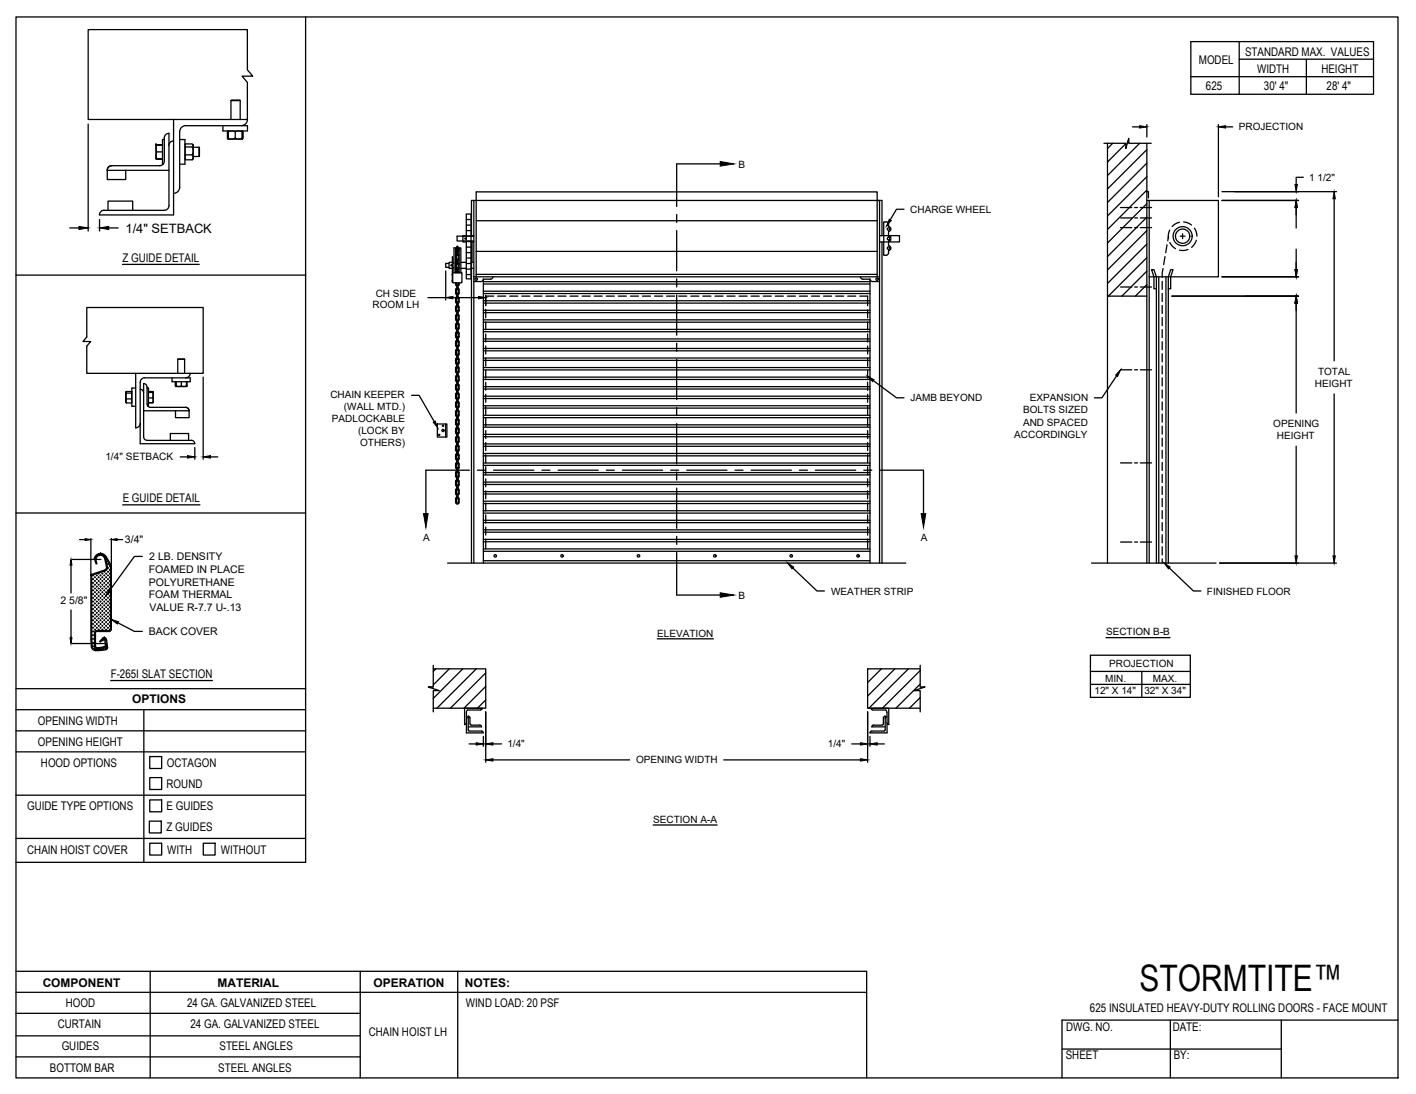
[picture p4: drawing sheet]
<svg xmlns="http://www.w3.org/2000/svg" width="279mm" height="216mm" viewBox="0 0 279 216" stroke-linecap="round" stroke-linejoin="round" font-family="sans-serif">
<!-- layer: CHAIN HOIST LH -->
<g fill="none" stroke="#000" stroke-width=".25">
<path d="M93.5 39.6v71.5M173.5 39.6v71.5M218.5 28.3v82.8M219.6 28.3l-1.1 1M222.1 28.3l-3.6 3.7M222.7 27.8l-.2 .2M224.9 28.3l-6.4 6.3M226.3 39.6h14.1v15h-13.6M226.3 37.8h.3v1.3M226.3 29.5l-7.8 7.8M226.3 32.2l-7.8 7.8M226.3 34.9l-7.8 7.7"/>
<path d="M226.3 37.5l-7.8 7.8M226.3 28.3v82.8M226.8 39.6v71.5M88.6 52h-.7v.8h.7M89 52.4h.1zM89.2 55.3v.3M89.2 54.1v.2M89.3 51.8h-.7v1.2h.7M89.3 53.8h1.8v1.9M89.3 51.7v-1v5v-2.7l.3-.1M89.3 55.7l.2 .1M89.3 51.7l.2 .2"/>
<path d="M89.5 55.8h1.5M89.5 51.9h.1M89.9 49.4l.3 .3M89.9 51.1l.3 .3M89.9 52.8l.3 .4M89.9 49.3h.2h-.2M89.9 55.8v.5l.3 .2M89.9 52.4h.2l.1 .6M90.1 55.8l.1 .5M90.2 48.8l-.3 .3M90.2 56.8a1.02 1.02 0 0 0 0 1.4M90.2 58.5a1.02 1.02 0 0 0 0 1.4"/>
<path d="M90.2 53.5l-.3 .3v-4.9h-.3v4.9M90.2 51.8l-.3 .3M90.2 50.1l-.3 .3M90.2 49v.6M90.2 57l-.1 .4h-.2h.2l.1 .6M90.2 58.7l-.1 .5h-.2h.2l.1 .5M90.2 53.7l-.1 .1M90.2 50.2l-.1 .5h-.2h.2l.1 .6M90.2 52l-.1 .4h-.2M90.2 56.2h.1M90.2 59.7h.1M90.2 52.1h.1"/>
<path d="M90.2 56.2v1l.1-.6h-.1h.1v-.4M90.2 59.7v.9l.1-.9M90.2 52.1v-1l.1 1M90.2 51.6h.1M90.2 53.8v-1l.1 .5h-.1h.1v.5M90.2 49.4l.1 .1v.4h-.1h.1l-.1 .5zM90.2 48.6l.1 .1-.1 .5zM90.2 57.9h.1v.4l-.1 .1h.1l-.1 .5zM90.3 49v.6M90.3 57v1M90.3 58.7v1M90.3 53.7l.1 .1"/>
<path d="M90.3 52v1M90.3 50.2v1.1M90.3 48.8l.3 .3M90.3 56.8l.3 .4v.8l-.3 .2M90.3 58.5l.3 .2v.9l-.3 .3M90.3 53.5l.3 .3M90.3 51.8l.3 .3M90.3 50.1l.3 .3M90.4 55.8l-.1 .5M90.6 49.4l-.3 .3M90.6 52.8l-.3 .4M90.6 51.1l-.3 .3"/>
<path d="M90.6 55.8v.5l-.3 .2M90.6 53.8v-4.9h.3v4.9M90.9 53h1.1M90.9 51.8h1.1M91.1 55.7l-.1 .1M91.9 47.1h.1M92 46.5h-.7v1.3h.7M92 42.2h.9v12.8h-.9zM92 47.7h.9M92 46.6h.9M92 54.2h.9M92 53.1h.9"/>
<path d="M92 52h.9M92 50.9h.9M92 49.8h.9M92 48.8h.9M92 45.5h.9M92 44.4h.9M92 43.3h.9M92.9 46.5h.6M92.9 47.8h.6M92.9 53h.6M92.9 51.8h.6M93 47.6v63.5"/>
<path d="M93.1 47.8v4M93.5 46.6h-3.3v1h3.3M93.5 54.6h80M94 54.6v-16.7h79.1v16.7M94 54.1h79.1M94 43.6h79.1M94 49.6h79.1M95.4 55.1l-.3 .4-.2 .1h-1.4M95.4 55.1v56M95.4 59.8h76.3M95.4 59.4h76.3M95.4 57.9h76.3"/>
<path d="M95.4 57.5h76.3M95.4 56h76.3M95.4 55.6h76.3M95.8 58.3v2M95.8 58.4h1.6M97.3 54.6l-.3 .4-.2 .1h-1.4M98.2 58.4h1.6M100.6 58.4h1.6M103 58.4h1.5M105.3 58.4h1.6M107.7 58.4h1.6M110.1 58.4h1.6"/>
<path d="M112.5 58.4h1.6M114.9 58.4h1.6M117.2 58.4h1.6M119.6 58.4h1.6M122 58.4h1.6M124.4 58.4h1.6M126.8 58.4h1.6M129.2 58.4h1.5M131.5 58.4h1.6M133.9 58.4h1.6M136.3 58.4h1.6M138.7 58.4h1.6"/>
<path d="M141.1 58.4h1.6M143.4 58.4h1.6M145.8 58.4h1.6M148.2 58.4h1.6M150.6 58.4h1.6M153 58.4h1.6M155.4 58.4h1.6M157.7 58.4h1.6M160.1 58.4h1.6M162.5 58.4h1.6M164.9 58.4h1.6M167.3 58.4h1.5"/>
<path d="M169.7 58.4h1.5v1.9M169.8 54.6l.2 .4 .3 .1M170.3 55.1h1.4M171.7 55.1v56M171.7 55.1v.2l.4 .3h1.4M173.5 46.5h4v1.3h-4M174 46.5v-6.9h-81v7M174 47.8v63.3M174.8 43.8l.5 .2v.7a.48 .48 0 0 1 .5 .5 .48 .48 0 0 1-.5 .5v.9M174.9 43.8h-.5v6.6l.7-.1 .2-.2v-.7a.48 .48 0 0 0 .5-.4 .48 .48 0 0 0-.5-.5v-.9M175.3 46.6a.48 .48 0 0 1 .5 .5 .48 .48 0 0 1-.5 .5M175.3 47.6h.5"/>
<path d="M175.3 46.6h.5M218.5 58.4h7.8M221.1 56.6h2.2M221.1 41h2.2M221.1 43h2.2M221.1 44.9h2.2M223.9 56.6h.6M223.9 41h.6M223.9 43h.6M223.9 44.9h.6M225 56.6h2.2M225 41h2.2"/>
<path d="M225 43h2.2M225 44.9h2.2M226.3 40.2l-7.8 7.8M226.3 42.9l-7.8 7.7M226.3 45.5l-7.8 7.8M226.3 48.2l-7.8 7.7M226.3 50.8l-7.6 7.6M226.3 53.5l-4.9 4.9M226.3 56.2l-2.3 2.2M228.2 57h-.5v-2.4l-.5-1.4h.5l.5 1.4v56.5M228.6 54.6v56.5M229.3 55.5v1.6"/>
<path d="M229.3 57.9v1.6M229.5 53l-.2 1.7M229.9 50.7l-.3 1.5M230.1 54.6v56.5M230.3 48.3l-.3 1.6M230.5 57h.5v-2.4l.5-1.4h-.5l-.5 1.4v56.5M230.6 46.6l-.2 .9M230.8 45.4l-.3 1 .1 .7M230.8 47.9l.5 .7 .6 .5M232.7 43.9l-.6 .2-.8 .6M232.9 46.6h.9M233.3 46.1v1"/>
<path d="M233.6 43.8l.8 .2 .7 .4M234.4 49.2l-.9 .2h-.8M235.7 45l.3 .7 .2 .9M236.1 47.4l-.3 .6-.7 .8M89.9 75l.3 .4M89.9 64.7l.3 .4M89.9 61.3l.3 .3M89.9 78.1h.2l.1 .6M89.9 72.6v.9l.3 .2M89.9 69.5h.2l.1 .6M89.9 62.3v.9l.3 .2M90.1 75l.1 .2"/>
<path d="M90.1 64.7l.1 .2M90.1 61.3l.1 .1M90.1 72.6v.3h-.2h.2l.1 .6M90.1 62.3v.3h-.2h.2l.1 .6M90.2 79.2a1.02 1.02 0 0 0 0 1.3M90.2 75.7l-.3 .2v.9l.3 .3M90.2 77.5l-.3 .3v.8l.3 .2M90.2 68.9l-.3 .3v.9l.3 .1M90.2 70.6l-.3 .2v.8l.3 .4M90.2 72.3l-.3 .3M90.2 74l-.3 .2v.9M90.2 67.1l-.3 .2v.9l.3 .3"/>
<path d="M90.2 65.4a1.02 1.02 0 0 0 0 1.4M90.2 63.7l-.3 .2v.8M90.2 62l-.3 .3M90.2 60.3l-.3 .1v.9M90.2 75.9l-.1 .4-.2 .1h.2l.1 .5M90.2 77.6l-.1 .5h-.2M90.2 79.4l-.1 .4h-.2h.2l.1 .6M90.2 69l-.1 .5h-.2M90.2 70.8l-.1 .4h-.2h.2l.1 .6M90.2 72.5l-.1 .1M90.2 74.2l-.1 .4h-.2l.2 .1v.4M90.2 65.6l-.1 .4h-.2h.2l.1 .6"/>
<path d="M90.2 67.3l-.1 .5h-.2h.2l.1 .5M90.2 63.9l-.1 .4h-.2h.2v.4M90.2 62.2l-.1 .1M90.2 60.4l-.1 .5h-.2h.2v.4M90.2 77.7h.1M90.2 70h.1M90.2 74.3h.1M90.2 73.4h.1M90.2 64h.1M90.2 77.3h.1v.4M90.2 77.3h.1l-.1-.5v.9M90.2 75.5h.1l-.1-.4v1l.1-.5h-.1"/>
<path d="M90.2 70v.9l.1-.5h-.1h.1v-.4M90.2 73.4v.9M90.2 73.8h.1h-.1M90.2 72.1h.1l-.1-.5v1l.1-.5h-.1M90.2 63.5h.1l-.1-.5v1M90.2 60.1h.1h-.1M90.2 63.5h.1v.5M90.2 78.5l.1 .1v.4h-.1h.1l-.1 .5zM90.2 68.2l.1 .1v.4h-.1h.1l-.1 .5zM90.2 64.8h.1v.4h-.1h.1l-.1 .5zM90.2 66.5h.1v.5h-.1h.1l-.1 .5zM90.2 61.3l.1 .1v.4h-.1h.1l-.1 .5z"/>
<path d="M90.3 75.9v1M90.3 79.4v1M90.3 77.6v1.1M90.3 69v1.1M90.3 70.8v1M90.3 74.2l.1 .9M90.3 72.5l.1 .1M90.3 65.6v1M90.3 67.3v1M90.3 63.9l.1 .8M90.3 62.2l.1 .1M90.3 60.4l.1 .9"/>
<path d="M90.3 75.7l.3 .4v.8l-.3 .2M90.3 79.2l.3 .2v.8l-.3 .3M90.3 77.5l.3 .1v.9l-.3 .3M90.3 68.9l.3 .3v.9l-.3 .1M90.3 70.6l.3 .3v.9l-.3 .2M90.3 74l.3 .2v.9M90.3 72.3l.3 .3M90.3 65.4l.3 .4v.8l-.3 .2M90.3 67.1l.3 .4v.8l-.3 .2M90.3 63.7l.3 .2v.8M90.3 62l.3 .3M90.3 60.3l.3 .1v.9"/>
<path d="M90.3 73.4v.9M90.4 75l-.1 .2M90.4 64.7l-.1 .2M90.4 61.3l-.1 .1M90.4 72.6l-.1 .9M90.4 62.3l-.1 .9M90.6 75l-.3 .4M90.6 64.7l-.3 .4M90.6 61.3l-.3 .3M90.6 72.6v.9l-.3 .2M90.6 62.3v.9l-.3 .2M95.4 73h76.3"/>
<path d="M95.4 78.7h76.3M95.4 78.2h76.3M95.4 76.8h76.3M95.4 76.3h76.3M95.4 74.9h76.3M95.4 74.4h76.3M95.4 72.5h76.3M95.4 71.1h76.3M95.4 70.7h76.3M95.4 69.2h76.3M95.4 68.8h76.3M95.4 67.4h76.3"/>
<path d="M95.4 66.9h76.3M95.4 65.5h76.3M95.4 65h76.3M95.4 63.6h76.3M95.4 63.1h76.3M95.4 61.7h76.3M95.4 61.2h76.3M95.8 61.2v1.5M95.8 63.5v1.6M95.8 65.9v1.6M95.8 68.3v1.6M95.8 70.7v1.6"/>
<path d="M95.8 73v1.6M95.8 75.4v1.6M95.8 77.8v1.6M171.2 61.2v1.5M171.2 63.5v1.6M171.2 65.9v1.6M171.2 68.3v1.6M171.2 70.7v1.6M171.2 73v1.6M171.2 75.4v1.6M171.2 77.8v1.6M221.1 73h2.2"/>
<path d="M223.9 73h.6M225 73h2.2M229.3 60.3v1.6M229.3 62.7v1.6M229.3 65v1.6M229.3 67.4v1.6M229.3 69.8v1.6M229.3 72.2v1.6M229.3 74.6v1.6M229.3 77v1.5M229.3 79.3v1.6M86.3 83.7h1.9v2.6h-1.9z"/>
<path d="M87.9 83.7v2.6M89.9 87.1l.3 .3M89.9 97.4l.3 .3M89.9 81.5h.2l.1 .6M89.9 83.2h.2l.1 .6M89.9 83v.8l.3 .2M89.9 86.4v.7M89.9 91.8h.2l.1 .6M89.9 98.4v.7a.35 .35 0 0 0 .3 .4 .35 .35 0 0 0 .4-.4v-.7M89.9 97h.2v.4M89.9 95.3h.2l.1 .5M89.9 96.7v.7"/>
<path d="M90.1 87.1l.1 .1M90.1 97.4l.1 .2M90.1 86.4v.3h-.2h.2v.4M90.1 83v.2h-.2M90.1 98.4v.3h-.2h.2v.4l.1 .2 .2-.2v-.7M90.1 96.7v.3h-.2M90.2 86.1l-.3 .3M90.2 84.3l-.3 .2v.9l.3 .3M90.2 80.9l-.3 .2v.8l.3 .4M90.2 82.6l-.3 .3M90.2 87.8l-.3 .2v.8l.3 .3M90.2 89.5l-.3 .3v.9l.3 .2"/>
<path d="M90.2 91.2l-.3 .4v.8l.3 .2M90.2 92.9a1.02 1.02 0 0 0 0 1.4M90.2 98.1l-.3 .3M90.2 96.4l-.3 .3M90.2 94.6l-.3 .4v.8l.3 .2M90.2 84.5l-.1 .4-.2 .1h.2l.1 .5M90.2 86.2l-.1 .2M90.2 82.8l-.1 .1M90.2 81.1l-.1 .4h-.2M90.2 87.9l-.1 .5h-.2h.2l.1 .6M90.2 89.7l-.1 .4h-.2h.2l.1 .6M90.2 91.4l-.1 .4h-.2"/>
<path d="M90.2 93.1l-.1 .5h-.2h.2l.1 .5M90.2 98.3l-.1 .1M90.2 96.5l-.1 .2M90.2 94.8l-.1 .5h-.2M90.2 85.5h.1M90.2 88h.1M90.2 91.5h.1M90.2 95.8h.1M90.2 85.5v.9l.1-.5h-.1M90.2 82.4h.1h-.1M90.2 88v-.4h.1h-.1v-.5l.1 .9M90.2 91h.1l-.1-.5v1"/>
<path d="M90.2 95.8v.9l.1-.5h-.1h.1v-.4M90.2 91h.1v.5M90.2 80.2l.1 .1v.4h-.1h.1l-.1 .5zM90.2 83.7h.1v.4l-.1 .1h.1l-.1 .5zM90.2 82h.1l-.1 1zM90.2 88.8l.1 .1v.4h-.1h.1l-.1 .5zM90.2 94l.1 .1-.1 .9v-.5h.1h-.1zM90.2 97.4l.1 .1v.4h-.1h.1l-.1 .5zM90.2 92.3l.1 .1v.3l-.1 .1h.1l-.1 .5zM90.3 84.5v1M90.3 86.2l.1 .2M90.3 82.8l.1 .1"/>
<path d="M90.3 81.1v1M90.3 87.9v1.1M90.3 91.4v1M90.3 89.7v1M90.3 96.5l.1 .2M90.3 98.3l.1 .1M90.3 94.8v1M90.3 93.1v1M90.3 84.3l.3 .4v.8l-.3 .2M90.3 86.1l.3 .3M90.3 82.6l.3 .3M90.3 80.9l.3 .2v.8l-.3 .4"/>
<path d="M90.3 87.8l.3 .3v.9l-.3 .1M90.3 91.2l.3 .2v.9l-.3 .3M90.3 89.5l.3 .2v.8l-.3 .4M90.3 96.4l.3 .3M90.3 98.1l.3 .3M90.3 94.6l.3 .2v.9l-.3 .3M90.3 92.9l.3 .2v.9l-.3 .3M90.3 85.5v.4h-.1M90.4 87.1l-.1 .1M90.4 97.4l-.1 .2M90.4 83l-.1 .8M90.4 86.4v.7"/>
<path d="M90.4 96.7v.7M90.6 87.1l-.3 .3M90.6 97.4l-.3 .3M90.6 83v.8l-.3 .2M90.6 86.4v.7M90.6 96.7v.7M95.4 91.4h76.3M95.4 99.4h76.3M95.4 98.9h76.3M95.4 97.5h76.3M95.4 97h76.3M95.4 95.6h76.3"/>
<path d="M95.4 95.1h76.3M95.4 93.7h76.3M95.4 93.3h76.3M95.4 91.8h76.3M95.4 90h76.3M95.4 89.5h76.3M95.4 88.1h76.3M95.4 87.6h76.3M95.4 86.2h76.3M95.4 85.7h76.3M95.4 84.3h76.3M95.4 83.8h76.3"/>
<path d="M95.4 82.4h76.3M95.4 82h76.3M95.4 80.5h76.3M95.4 80.1h76.3M95.8 80.2v1.6M95.8 82.6v1.6M95.8 85v1.6M95.8 87.3v1.6M95.8 89.7v1.6M95.8 92.1v1.6M95.8 94.5v1.6M95.8 96.9v1.5"/>
<path d="M95.8 99.3v1.5M171.2 80.2v1.6M171.2 82.6v1.6M171.2 85v1.6M171.2 87.3v1.6M171.2 89.7v1.6M171.2 92.1v1.6M171.2 94.5v1.6M171.2 96.9v1.5M171.2 99.3v1.5M221.1 91.4h2.2M223.9 91.4h.6"/>
<path d="M225 91.4h2.2M229.3 81.7v1.6M229.3 84.1v1.6M229.3 86.5v1.6M229.3 88.9v1.5M229.3 91.2v1.6M229.3 93.6v1.6M229.3 96v1.6M229.3 98.4v1.6M88.3 111.1h90.4M95.4 110.7h76.3M95.4 108.8h76.3"/>
<path d="M95.4 108.3h76.3M95.4 106.9h76.3M95.4 106.4h76.3M95.4 105h76.3M95.4 104.6h76.3M95.4 103.1h76.3M95.4 102.7h76.3M95.4 101.3h76.3M95.4 100.8h76.3M95.8 101.6v1.6M95.8 104v1.6M95.8 106.4v1.9"/>
<path d="M171.2 101.6v1.6M171.2 104v1.6M171.2 106.4v1.9M221.1 107h2.2M223.9 107h.6M225 107h2.2M229.3 100.8v1.6M229.3 103.1v1.6M229.3 105.5v1.6M229.3 107.9v1.6M229.3 110.3v.8M85.1 135.6l-.2 .1"/>
<path d="M85.5 132h10.3v7.8h-10.3M85.5 131.3v4.3h-1l2.2 .7h-1.2v4.2M86 132l-.5 .5M88.6 132l-3.1 3.2M91.3 132l-5.8 5.8M94 132l-7.8 7.8M95.2 139.8l-.4 .3M95.2 139.8h-3.5v3.2l.3-.4M95.8 132.8l-6.9 7M95.8 135.5l-4.3 4.3M95.8 138.1l-1.6 1.7M171.2 132h.1"/>
<path d="M173.9 132l-2.7 2.7M176.6 132l-5.4 5.4M179.2 132l-7.7 7.8M181.6 132h-10.4v7.8h10.4M181.6 131.3v4.3h.9l-2.1 .7h1.2v4.2M181.6 132.3l-7.5 7.5M181.6 135l-4.8 4.8M181.6 137.7l-2.1 2.1M92 141.4l.4 .4M92 140.6v4h3.4l-.4-.3h-2.4M92.4 143.4h2.6l-.2-.3-2-.1-.1-1.3-.3-.4v2.7l.2 .3M94.8 140.1h-2.6l-.2 .5"/>
<path d="M172.2 140.1l-.3-.3h3.5v3.2l-.4-.4M172.2 140.1h2.6l.1 .2 .1 4.3h-3.3l.3-.3 2.6-.1 .1-2.9-.4 .4-.1 1.3-1.8 .1M172.4 143.1l-.4 .3h2.7M175 141.4l-.3 .4"/>
<circle cx="89.1" cy="52.4" r=".1"/>
<circle cx="91.8" cy="47.1" r=".1"/>
<circle cx="93.9" cy="55.1" r=".24"/>
<circle cx="173.1" cy="55.1" r=".24"/>
<circle cx="175.3" cy="49" r=".24"/>
<circle cx="175.3" cy="45.2" r=".24"/>
<circle cx="175.3" cy="47.1" r=".24"/>
<circle cx="233.3" cy="46.6" r="1.88"/>
<circle cx="233.4" cy="46.6" r="1.41"/>
<circle cx="86.6" cy="85.8" r=".12"/>
<circle cx="87.4" cy="84" r=".12"/>
<circle cx="87.4" cy="85" r=".22"/>
<circle cx="97.7" cy="109.7" r=".24"/>
<circle cx="110.9" cy="109.7" r=".24"/>
<circle cx="126" cy="109.7" r=".24"/>
<circle cx="141" cy="109.7" r=".24"/>
<circle cx="156.1" cy="109.7" r=".24"/>
<circle cx="169.3" cy="109.7" r=".24"/>
</g>
<!-- layer: ANNOTATIONS -->
<g fill="none" stroke="#000" stroke-width=".25">
<path d="M17.4 24.5v21.1M223.5 25h1.4M226.3 24.6v2.4M240.4 24.6v14.2M241.1 39.6h15.1M241.1 37.8h22.6M241.8 25h1.4M257.2 35h-1.4v1.4M263.2 39.2v32M13.8 45h1.8M19.6 43.3v2.3M21.5 45h1.8"/>
<path d="M84.4 58.7h3.5M87.9 53.5v5.7M89.4 58.7h5M178.4 41.3h-1.5l-1.2 2.1M231.2 58.4h25M241.1 54.6h15.1M255.8 41v4M255.8 49.2v4M255.8 59.9v21.6M40.1 74.4v16.2M81.2 78h1.5l3 5.2M172.3 75.1l4.6 3.4h1.5"/>
<path d="M220.3 74.2l-2.9 4.3h-1.5M263.2 77.7v32M35.6 90.2h1.4M38.4 88.3v2.3M41.5 90.2h1.5M255.8 88.1v21.6M14 111.5v5.5M14.2 110.4h5.7M15.7 106.5h1.1M17.9 106.3v7.2M22 106.3v5.5M23.1 106.5h1.1"/>
<path d="M28.1 109.8h-1.6l-4.8 6.6M156.4 112.1l4.8 4.5h1.5M230.7 112.1l4.8 4.5h1.5M240.6 111.1h23.1M14 120.4v5.5M14.2 127h6.5M23.3 122.9l3.2 1.7h1.6M129.7 126.1h11.1M215.2 129.3h19.7v8.3h-19.7zM215.2 132.5h19.7M215.2 135.1h19.7M218.2 125.8h12.7"/>
<path d="M225.3 132.5v5.1M92.6 146.8h1.4M95.4 145.3v2M95.8 140.5v9.9M97.3 146.8h1.7M97.3 150h26.9M142.8 150h27M168.1 146.8h1.7M171.2 140.5v9.9M171.7 145.3v2M173.1 146.8h1.4M128.9 162.8h12.6"/>
</g>
<g fill="#000" stroke="#000" stroke-width=".2">
<path d="M224.9 24.8l1.4 .2-1.4 .3zM240.4 25l1.4-.2v.5zM255.5 36.4h.5l-.2 1.4zM263.2 37.8l.3 1.4h-.5zM15.6 44.7l1.8 .3-1.8 .3zM19.6 45l1.9-.3v.6zM87.9 58.7l1.5-.2v.5zM94.4 58.5l1.4 .2-1.4 .3zM175.5 43.3l.4 .2-1 1.1zM255.8 58.4l.2 1.5h-.5zM255.5 53.2h.5l-.2 1.4zM255.8 39.6l.2 1.4h-.5z"/>
<path d="M171.2 74.3l1.3 .6-.3 .4zM221.1 73l-.6 1.3-.4-.3zM37 89.9l1.4 .3-1.4 .2zM40.1 90.2l1.4-.3v.5zM85.5 83.3l.4-.2 .5 1.3zM14 110.4l.2 1.1h-.4zM16.8 106.3l1.1 .2-1.1 .2zM21.5 116.3l.4 .3-1.1 1zM22 106.5l1.1-.2v.4zM155.4 111.1l1.2 .8-.3 .3zM229.7 111.1l1.2 .8-.4 .3zM255.5 109.7h.5l-.2 1.4z"/>
<path d="M263 109.7h.5l-.3 1.4zM13.8 125.9h.4l-.2 1.1zM21.9 122.2l1.5 .5-.2 .4zM94 146.6l1.4 .2-1.4 .2zM95.8 146.8l1.5-.2v.4zM95.8 150l1.5-.3v.5zM169.8 146.6l1.4 .2-1.4 .2zM169.8 149.7l1.4 .3-1.4 .2zM171.7 146.8l1.4-.2v.4z"/>
</g>
<!-- layer: 0 -->
<path d="M257.8 11.7v6.9M215.4 111.1h24.5" fill="none" stroke="#000" stroke-width=".25"/>
<!-- layer: CHAIN HOIST LH -->
<path d="M95.8 61.2h.1" fill="none" stroke="#000" stroke-width=".2"/>
<!-- layer: SECTION CUTS -->
<g fill="none" stroke="#000" stroke-width=".25">
<path d="M142.1 32.3h-8.6v8.4M133.5 42.3v1.6M133.5 45.5v7.9M133.5 55v1.6M133.5 58.2v7.9M133.5 67.7v1.6M133.5 70.9v7.9M92.6 92.8h-8.6v8.6M94.2 92.8h1.6M97.4 92.8h7.9M106.9 92.8h1.6M110.1 92.8h7.9"/>
<path d="M119.6 92.8h1.6M122.8 92.8h7.9M132.3 92.8h1.6M133.5 80.4v1.6M133.5 83.6v8M133.5 93.2v1.5M133.5 96.3v8M135.5 92.8h7.9M145 92.8h1.6M148.2 92.8h7.9M157.7 92.8h1.6M160.9 92.8h7.9"/>
<path d="M170.4 92.8h1.6M173.6 92.8h8.6v8.6M133.5 105.9v1.5M133.5 109v8.4h8.6"/>
</g>
<path d="M142.1 31.9l2.7 .4-2.7 .5zM83.6 101.4h.9l-.5 2.7zM142.1 117l2.7 .4-2.7 .5zM181.8 101.4h.9l-.5 2.7z" fill="#000" stroke="#000" stroke-width=".2"/>
<!-- layer: CHAIN HOIST RH -->
<path d="M217.8 28.3h4.3v1l.6-2v1h4.5" fill="none" stroke="#000" stroke-width=".25"/>
<!-- layer: DETAILS -->
<g fill="none" stroke="#000" stroke-width=".25">
<path d="M45.6 19.9l.1-.2h1.6l.1 .2v3.7M45.6 19.9v3.7M45.6 19.9h1.8M22.1 32.7a.92 .92 0 0 0-1 .9h12.2M24.8 33.6v1.8h-3.6v-1.9a.88 .88 0 0 1 .9-.8h9.4a.92 .92 0 0 0 .9-.9v-4.6a.89 .89 0 0 1 .9-.9v14.3a.92 .92 0 0 1-.9 .9h-11.8M30.8 31.3h.1M30.8 28.6h.1M30.8 31.3h1.3M30.9 31.3h1.2M30.9 31.3l1.2 .1M30.9 28.6h-.1v2.7h.1M30.9 28.6h1.2"/>
<path d="M32.1 28.6h-1.3M32.1 30h-1.2l-.1 .6 .1 .7h1.2M32.1 28.6h-1.2l-.1 .7 .1 .7M32.4 27.5h-.3v4.9h.1M34.2 27.8a.92 .92 0 0 0-.9 .9M34.2 23.6v18.8h-14.6a.92 .92 0 0 1 .9-.9M35.5 27.5h1v4.9h-1M36.5 31.3h.1M36.5 28.6h.1M36.5 29h1.4l.2 .8-.2 .8h-1.4M36.7 24.8a1.22 1.22 0 0 0-1.2 1.2v10.9a1.22 1.22 0 0 1-1.3 1.3M36.7 24.8h12.1v1h-4.8v-1"/>
<path d="M37.9 29l.2-.3-.2-.3h-1.4v3.1h1.4l.2-.4-.2-.5M38 28.5l.1 .1v2.7l-.2 .2M38.1 29.1h1.2M38.1 30.9h1.2M39.3 29.1v1.8M44.9 27.3l.1 .1M45 27.3v.1M45 25.9l-.1 .1v1.3M45 25.8l-.1 .2M45 26l.7-.2 .7 .2v1.3l-.7 .2-.7-.2zM45 25.8v1.5M45 27.3v.2h2.8"/>
<path d="M45 26h-.1l.1 1.3M46.4 26l.7-.2 .7 .2M46.4 27.3l.7 .2 .7-.2v-1.5v1.7M47.8 27.3v.2M47.8 25.9l.1 .1-.1 1.4M48.8 23.6v-7.3l-1-1.3h2.1l-1.1-1.2v-8h-31.4v17.8h31.4a1.22 1.22 0 0 1-1.2 1.2M21.3 41.5v-1.8h4.9v1.8M17.1 60.7h23v13h-23v-5.4l.8-.9h-1.5l.7-.9zM24.8 77.8h.1M24.8 79h.1M24.8 77.3v2.1l.2 .1M25 77.6l-.2-.2 .2-.1h1v2.2h-1l-.2-.4 .2-.4"/>
<path d="M26 77.6h-1l-.2 .5 .2 .6h1M26 79.4h.1M26 77.4h.1M26.8 73.7v10.7a.9 .9 0 0 0 .9-.9M26.8 76.6h-.8v3.6h.8M27.7 76.8a.67 .67 0 0 1 .6 .7M27.7 75.5v12.1h10.7a.67 .67 0 0 0-.6-.7M28.3 75.7a.7 .7 0 0 1 .7 .7v3.3a.67 .67 0 0 0 .7 .7h6.9a.67 .67 0 0 1 .7 .7h-9M28.3 75.7v10.5a.67 .67 0 0 0 .7 .7M28.6 74.5a.9 .9 0 0 0-.9 .9M28.6 74.6h8.9v.7h-3.5v-.7M29 76.6h.3v3.6h-.1"/>
<path d="M29.3 77.4h.8l.1 .6-.1 .5h-.8M29.3 77.3l.9 .1M30.1 78.5v1h-.8M30.2 79.4l-.9 .1M30.2 77.4h-.1M30.2 77.4l-.1 2.1M30.2 79.4l-.1 .1M34.6 75.3v.9l.1 .1M34.6 76.2l.1 .1M34.7 75.3v1M34.8 75.3v.9l.5 .1 .5-.1v-.9M34.8 76.2l-.1 .1h2"/>
<path d="M35.1 70.9v2.8M35.1 70.9h1.3M36.4 70.9v2.8M36.8 75.3v.9l-.5 .1-.5-.1M36.8 76.2l-.1 .1M36.9 75.3v.9h-.1M36.9 76.2l-.2 .1M37.5 73.7a.9 .9 0 0 1-.9 .9M29 86.9h8.8M33.6 86.9v-1.3h3.6v1.3M36.6 80.4a.65 .65 0 0 1 .7 .6v1.4h-2.7v-1.3M18.1 113.3l-.2 .3 .1 14"/>
<path d="M18.2 113.5v14.1a.79 .79 0 0 0 1 .6l1.7-.2M18.3 118.7h.2M18.3 118h.2M18.3 117.2h.2M18.3 116.5h.2M18.3 115.8h.2M18.3 115h.2M18.3 114.3h.2M18.3 119.5h.2M18.3 113.6h.2M18.4 113.5v.1M18.4 114.2v.2"/>
<path d="M18.4 114.9v.2M18.4 115.7v.2M18.4 116.4v.2M18.4 117.2v.1M18.4 117.9v.2M18.4 118.6v.2M18.4 119.4v.1M18.6 119.1h.2M18.6 118.3h.2M18.6 117.6h.2M18.6 116.9h.2M18.6 116.1h.2"/>
<path d="M18.6 115.4h.2M18.6 114.7h.2M18.6 113.9h.2M18.6 119.8h.2M18.7 113.8v.2M18.7 114.6v.2M18.7 115.3v.2M18.7 116.1v.1M18.7 116.8v.2M18.7 117.5v.2M18.7 118.3v.1M18.7 119v.2"/>
<path d="M18.7 119.7v.2M18.8 110.4l-.2-.1a1.27 1.27 0 0 1 1-1.1 1.27 1.27 0 0 1 1.4 .7l1 1.9-.1 12.4-.3 .4M19 118.7h.2M19 118h.2M19 117.2h.2M19 116.5h.2M19 115.8h.2M19 115h.2M19 114.3h.2M19 119.5h.2M19 113.6h.2M19.1 113.5v.1"/>
<path d="M19.1 114.2v.2M19.1 114.9v.2M19.1 115.7v.2M19.1 116.4v.2M19.1 117.2v.1M19.1 117.9v.2M19.1 118.6v.2M19.1 119.4v.1M19.4 119.1h.2M19.4 118.3h.2M19.4 117.6h.2M19.4 116.9h.2"/>
<path d="M19.4 116.1h.2M19.4 115.4h.2M19.4 114.7h.2M19.4 113.9h.2M19.4 113.2h.2M19.4 119.8h.2M19.5 113.1v.2M19.5 113.8v.2M19.5 114.6v.2M19.5 115.3v.2M19.5 116.1v.1M19.5 116.8v.2"/>
<path d="M19.5 117.5v.2M19.5 118.3v.1M19.5 119v.2M19.5 119.7v.2M19.7 118.7h.2M19.7 118h.2M19.7 117.2h.2M19.7 116.5h.2M19.7 115.8h.2M19.7 115h.2M19.7 114.3h.2M19.7 119.5h.2"/>
<path d="M19.7 113.6h.2M19.8 113.5v.1M19.8 114.2v.2M19.8 114.9v.2M19.8 115.7v.2M19.8 116.4v.2M19.8 117.2v.1M19.8 117.9v.2M19.8 118.6v.2M19.8 119.4v.1M20.1 119.1h.2M20.1 118.3h.2"/>
<path d="M20.1 117.6h.2M20.1 116.9h.2M20.1 116.1h.2M20.1 115.4h.2M20.1 114.7h.2M20.1 113.9h.2M20.1 113.2h.2M20.1 119.8h.2M20.2 113.1v.2M20.2 113.8v.2M20.2 114.6v.2M20.2 115.3v.2"/>
<path d="M20.2 116.1v.1M20.2 116.8v.2M20.2 117.5v.2M20.2 118.3v.1M20.2 119v.2M20.2 119.7v.2M20.2 109.5l.6 .5M20.5 118.7h.2M20.5 118h.2M20.5 117.2h.2M20.5 116.5h.2M20.5 115.8h.2"/>
<path d="M20.5 115h.2M20.5 114.3h.2M20.5 112.8h.2M20.5 119.5h.2M20.5 113.6h.2M20.6 112.7v.2M20.6 113.5v.1M20.6 114.2v.2M20.6 114.9v.2M20.6 115.7v.2M20.6 116.4v.2M20.6 117.2v.1"/>
<path d="M20.6 117.9v.2M20.6 118.6v.2M20.6 119.4v.1M20.7 112.6l-2.5 .9M20.8 110l.9 1.6M20.8 110.2a1.06 1.06 0 0 0-1.3-.8 1.06 1.06 0 0 0-.7 1.4l.2 .5h.1a.97 .97 0 0 1-.1-1.3 .97 .97 0 0 1 1.3-.3l.4 .6 .3 1.6M20.8 110.3l.4 1.6M20.8 119.1h.2M20.8 118.3h.2M20.8 117.6h.2M20.8 116.9h.2M20.8 116.1h.2"/>
<path d="M20.8 115.4h.2M20.8 114.7h.2M20.8 113.9h.2M20.8 113.2h.2M20.8 119.8h.2M20.9 112.5h.1M20.9 110.2v.1M20.9 113.1v.2M20.9 113.8v.2M20.9 114.6v.2M20.9 115.3v.2M20.9 116.1v.1"/>
<path d="M20.9 116.8v.2M20.9 117.5v.2M20.9 118.3v.1M20.9 119v.2M20.9 119.7v.2M21 111.9l-.1 .4-.2 .2-2.6 .8M21 110.8h.2M21 112.5h.1M21.1 110.7v.2M21.2 111.9a.67 .67 0 0 1-.5 .7M21.2 118.7h.2M21.2 118h.2"/>
<path d="M21.2 117.2h.2M21.2 116.5h.2M21.2 115.8h.2M21.2 115h.2M21.2 114.3h.2M21.2 112.8h.2M21.2 112.1h.2M21.2 111.3h.2M21.2 119.5h.2M21.2 113.6h.2M21.3 111.3v.1M21.3 112v.2"/>
<path d="M21.3 112.7v.2M21.3 113.5v.1M21.3 114.2v.2M21.3 114.9v.2M21.3 115.7v.2M21.3 116.4v.2M21.3 117.2v.1M21.3 117.9v.2M21.3 118.6v.2M21.3 119.4v.1M21.6 119.1h.2M21.6 118.3h.2"/>
<path d="M21.6 117.6h.2M21.6 116.9h.2M21.6 116.1h.2M21.6 115.4h.2M21.6 114.7h.2M21.6 113.9h.2M21.6 113.2h.2M21.6 112.5h.2M21.6 111.7h.2M21.6 119.8h.2M21.7 111.6v.2M21.7 112.4v.1"/>
<path d="M21.7 113.1v.2M21.7 113.8v.2M21.7 114.6v.2M21.7 115.3v.2M21.7 116.1v.1M21.7 116.8v.2M21.7 117.5v.2M21.7 118.3v.1M21.7 119v.2M21.7 119.7v.2M21.7 111.5l.1 .3v12.4l-.2 .2M18 127.6a.97 .97 0 0 0 1.3 .8l.8-.1a.89 .89 0 0 0 1.1-.5"/>
<path d="M18.3 124.6h.2M18.3 120.2h.2M18.3 120.9h.2M18.3 121.7h.2M18.3 122.4h.2M18.3 123.1h.2M18.3 123.9h.2M18.3 125.3h.2M18.3 126.1h.2M18.3 126.8h.2M18.3 127.6h.2M18.4 120.1v.2"/>
<path d="M18.4 120.8v.2M18.4 121.6v.2M18.4 122.3v.2M18.4 123v.2M18.4 123.8v.2M18.4 124.5v.2M18.4 125.3v.2M18.4 126v.2M18.4 126.7v.2M18.4 127.5v.2M18.6 120.6h.2M18.6 121.3h.2"/>
<path d="M18.6 122h.2M18.6 122.8h.2M18.6 123.5h.2M18.6 124.2h.2M18.6 125h.1M18.6 125.7h.1M18.6 126.4h.1M18.6 127.2h.1M18.6 127.9h.2M18.7 120.5v.2M18.7 121.2v.2M18.7 121.9v.2"/>
<path d="M18.7 122.7v.2M18.7 123.4v.2M18.7 124.2v.1M18.7 127.8v.2M19 120.2h.2M19 120.9h.2M19 121.7h.2M19 122.4h.2M19 123.1h.2M19 123.9h.2M19.1 120.1v.2M19.1 120.8v.2"/>
<path d="M19.1 121.6v.2M19.1 122.3v.2M19.1 123v.2M19.1 123.8v.2M19.1 128.1h.2M19.2 128v.2M19.4 120.6h.2M19.4 121.3h.2M19.4 122h.2M19.4 122.8h.2M19.4 123.5h.2M19.4 124.2h.2"/>
<path d="M19.5 120.5v.2M19.5 121.2v.2M19.5 121.9v.2M19.5 122.7v.2M19.5 123.4v.2M19.5 124.2v.1M19.7 120.2h.2M19.7 120.9h.2M19.7 121.7h.2M19.7 122.4h.2M19.7 123.1h.2M19.7 123.9h.2"/>
<path d="M19.8 120.1v.2M19.8 120.8v.2M19.8 121.6v.2M19.8 122.3v.2M19.8 123v.2M19.8 123.8v.2M19.9 128.1h.1M20 128v.2M20.1 120.6h.2M20.1 121.3h.2M20.1 122h.2M20.1 122.8h.2"/>
<path d="M20.1 123.5h.2M20.1 124.2h.2M20.2 120.5v.2M20.2 121.2v.2M20.2 121.9v.2M20.2 122.7v.2M20.2 123.4v.2M20.2 124.2v.1M20.3 127.9h.2M20.4 126.1a.26 .26 0 0 1 .2-.1 .26 .26 0 0 1 .2 .2M20.4 126.1l-.6 .6-.1-.1 .7-.7h.4l.4 1.9M20.4 127.8v.2"/>
<path d="M20.5 120.2h.2M20.5 120.9h.2M20.5 121.7h.2M20.5 122.4h.2M20.5 123.1h.2M20.5 123.9h.2M20.6 120.1v.2M20.6 120.8v.2M20.6 121.6v.2M20.6 122.3v.2M20.6 123v.2M20.6 123.8v.2"/>
<path d="M20.6 127.8l-1.4 .2M20.6 126.3l-.1-.1-.2 .3-.2-.2M20.7 126.3l.1 .9-.1 .3-1.5 .3M20.8 126.2l.3 1.6-.2 .2v-.2M20.8 120.6h.2M20.8 121.3h.2M20.8 122h.2M20.8 122.8h.2M20.8 123.5h.2M20.8 124.2h.2M20.8 127.9h.2M20.9 120.5v.2"/>
<path d="M20.9 121.2v.2M20.9 121.9v.2M20.9 122.7v.2M20.9 123.4v.2M20.9 124.2v.1M21 127.3l-.4 .5M21.2 120.2h.2M21.2 120.9h.2M21.2 121.7h.2M21.2 122.4h.2M21.2 123.1h.2M21.2 123.9h.2"/>
<path d="M21.3 120.1v.2M21.3 120.8v.2M21.3 121.6v.2M21.3 122.3v.2M21.3 123v.2M21.3 123.8v.2M21.6 124.6l-2.7 .1-.1 2.8 .2 .2 .2 .1M21.6 124.4h-2.6l-.3 .2v2.9v.2l.5 .3M21.6 120.6h.2M21.6 121.3h.2M21.6 122h.2M21.6 122.8h.2"/>
<path d="M21.6 123.5h.2M21.6 124.2h.2M21.7 120.5v.2M21.7 121.2v.2M21.7 121.9v.2M21.7 122.7v.2M21.7 123.4v.2M21.7 124.2v.1"/>
</g>
<path d="M17.9 113.6h.1M19.9 109.2h.1M22 111.8h.1M20.6 125.8h.1" fill="none" stroke="#000" stroke-width=".2"/>
<!-- layer: ANNOTATIONS -->
<path d="M22 106.5h.1M14 125.8h.1" fill="none" stroke="#000" stroke-width=".2"/>
<!-- layer: TITLE BLOCK -->
<g fill="none" stroke="#000" stroke-width=".25">
<path d="M3.2 3.3h272.6v209.4h-272.6zM60.3 3.3v166.9h-57.1M235 8.2h36v10.4h-36zM235 15.1h36M244.5 11.7h26.5M244.5 8.2v10.4M3.2 54.3h57.1M24.2 52.2h15.1M24.2 99.6h15.3M3.2 101.2h57.1M3.2 135.9h57.1M21.8 134.3h20.1"/>
<path d="M3.2 140.1h57.1M3.2 144.2h57.1M3.2 148.4h57.1M3.2 156.9h57.1M28.4 140.1v30.1M29.5 149.3h2.4v2.4h-2.4zM29.5 153.5h2.4v2.3h-2.4zM29.5 157.9h2.4v2.3h-2.4zM3.2 165.5h57.1M29.5 162.1h2.3v2.3h-2.3zM29.5 166.4h2.4v2.3h-2.4zM40.1 166.4h2.3v2.3h-2.3z"/>
<path d="M3.2 200h67.9M3.2 195.8h167.8M3.2 191.7h167.8v21M29.6 191.7v21M71.1 191.7v21M90.3 191.7v21M3.2 208.6h67.9M3.2 204.4h67.9M209.6 207h43.2M230.9 201.3v11.4M252.8 201.3v11.4M275.8 201.3h-66.2v11.4"/>
</g>
<text font-size="7.2" x="224.9" y="195.5">STORMTITE™</text>
<text font-size="2.5" x="24.8" y="45.9">1/4&quot; SETBACK</text>
<g font-size="2.4">
<text x="245.7" y="11.1">STANDARD MAX. VALUES</text>
<text x="236.6" y="12.7">MODEL</text>
<text x="238" y="17.8">625</text>
<text x="248.1" y="14.4">WIDTH</text>
<text x="249.4" y="17.8">30' 4&quot;</text>
<text x="260.7" y="14.4">HEIGHT</text>
<text x="261.8" y="17.8">28' 4&quot;</text>
<text x="24.2" y="51.7">Z GUIDE DETAIL</text>
<text x="24.2" y="99.1">E GUIDE DETAIL</text>
<text x="21.8" y="133.8">F-265I SLAT SECTION</text>
<text x="7.5" y="143">OPENING WIDTH</text>
<text x="26.1" y="138.8">OPTIONS</text>
<text x="7.5" y="147.2">OPENING HEIGHT</text>
<text x="8.1" y="151.3">HOOD OPTIONS</text>
<text x="32.9" y="155.5">ROUND</text>
<text x="32.9" y="151.4">OCTAGON</text>
<text x="5.4" y="159.9">GUIDE TYPE OPTIONS</text>
<text x="32.9" y="159.9">E GUIDES</text>
<text x="32.9" y="164.1">Z GUIDES</text>
<text x="5.4" y="168.4">CHAIN HOIST COVER</text>
<text x="33" y="168.4">WITH</text>
<text x="43.6" y="168.5">WITHOUT</text>
<text x="8.4" y="194.7">COMPONENT</text>
<text x="42.9" y="194.7">MATERIAL</text>
<text x="73.7" y="194.7">OPERATION</text>
<text x="91.7" y="194.7">NOTES:</text>
<text x="11.4" y="202.8">CURTAIN</text>
<text x="13" y="198.8">HOOD</text>
<text x="36.9" y="198.6">24 GA. GALVANIZED STEEL</text>
<text x="37.6" y="202.9">24 GA. GALVANIZED STEEL</text>
<text x="91.9" y="198.6">WIND LOAD: 20 PSF</text>
<text x="210.4" y="203.6">DWG. NO.</text>
<text x="215.1" y="199.8">625 INSULATED HEAVY-DUTY ROLLING DOORS - FACE MOUNT</text>
<text x="231.4" y="203.4">DATE:</text>
<text x="12.2" y="207.3">GUIDES</text>
<text x="43.3" y="207.2">STEEL ANGLES</text>
<text x="72.8" y="204.5">CHAIN HOIST LH</text>
<text x="210.3" y="209.1">SHEET</text>
<text x="231.6" y="209">BY:</text>
<text x="9.8" y="211.5">BOTTOM BAR</text>
<text x="43.1" y="211.6">STEEL ANGLES</text>
</g>
<g font-size="2.1">
<text x="24.7" y="107.1">3/4&quot;</text>
<text x="29.3" y="113.1">FOAMED IN PLACE</text>
<text x="29.4" y="110.6">2 LB. DENSITY</text>
<text x="11.9" y="119.2">2 5/8&quot;</text>
<text x="29.3" y="118.1">FOAM THERMAL</text>
<text x="29.4" y="115.6">POLYURETHANE</text>
<text x="29.4" y="125.4">BACK COVER</text>
<text x="29.5" y="120.6">VALUE R-7.7 U-.13</text>
</g>
<g font-size="2">
<text x="244.4" y="25.7">PROJECTION</text>
<text x="145.7" y="33.1">B</text>
<text x="258.3" y="35.7">1 1/2&quot;</text>
<text x="179.6" y="42">CHARGE WHEEL</text>
<text x="74.1" y="58.7">CH SIDE</text>
<text x="73.5" y="60.7">ROOM LH</text>
<text x="259.5" y="76.3">HEIGHT</text>
<text x="260.1" y="74">TOTAL</text>
<text x="65.2" y="78.5">CHAIN KEEPER</text>
<text x="65.5" y="83.3">PADLOCKABLE</text>
<text x="67.9" y="80.9">(WALL MTD.)</text>
<text x="179.7" y="79.2">JAMB BEYOND</text>
<text x="201.9" y="81.6">BOLTS SIZED</text>
<text x="201.9" y="84">AND SPACED</text>
<text x="203.2" y="79.2">EXPANSION</text>
<text x="70.7" y="85.7">(LOCK BY</text>
<text x="71.1" y="88.1">OTHERS)</text>
<text x="200.1" y="86.4">ACCORDINGLY</text>
<text x="251.2" y="84.3">OPENING</text>
<text x="252" y="86.7">HEIGHT</text>
<text x="20.8" y="90.9">1/4&quot; SETBACK</text>
<text x="83.5" y="106.7">A</text>
<text x="181.7" y="106.7">A</text>
<text x="145.7" y="118.2">B</text>
<text x="164" y="117.3">WEATHER STRIP</text>
<text x="238.1" y="117.3">FINISHED FLOOR</text>
<text x="129.7" y="125.7">ELEVATION</text>
<text x="218.2" y="125.4">SECTION B-B</text>
<text x="218.9" y="131.6">PROJECTION</text>
<text x="216" y="136.9">12&quot; X 14&quot;</text>
<text x="218.1" y="134.5">MIN.</text>
<text x="225.8" y="136.9">32&quot; X 34&quot;</text>
<text x="227.5" y="134.5">MAX.</text>
<text x="100.1" y="147.5">1/4&quot;</text>
<text x="163.4" y="147.5">1/4&quot;</text>
<text x="125.5" y="150.7">OPENING WIDTH</text>
<text x="128.9" y="162.4">SECTION A-A</text>
</g>
</svg>
